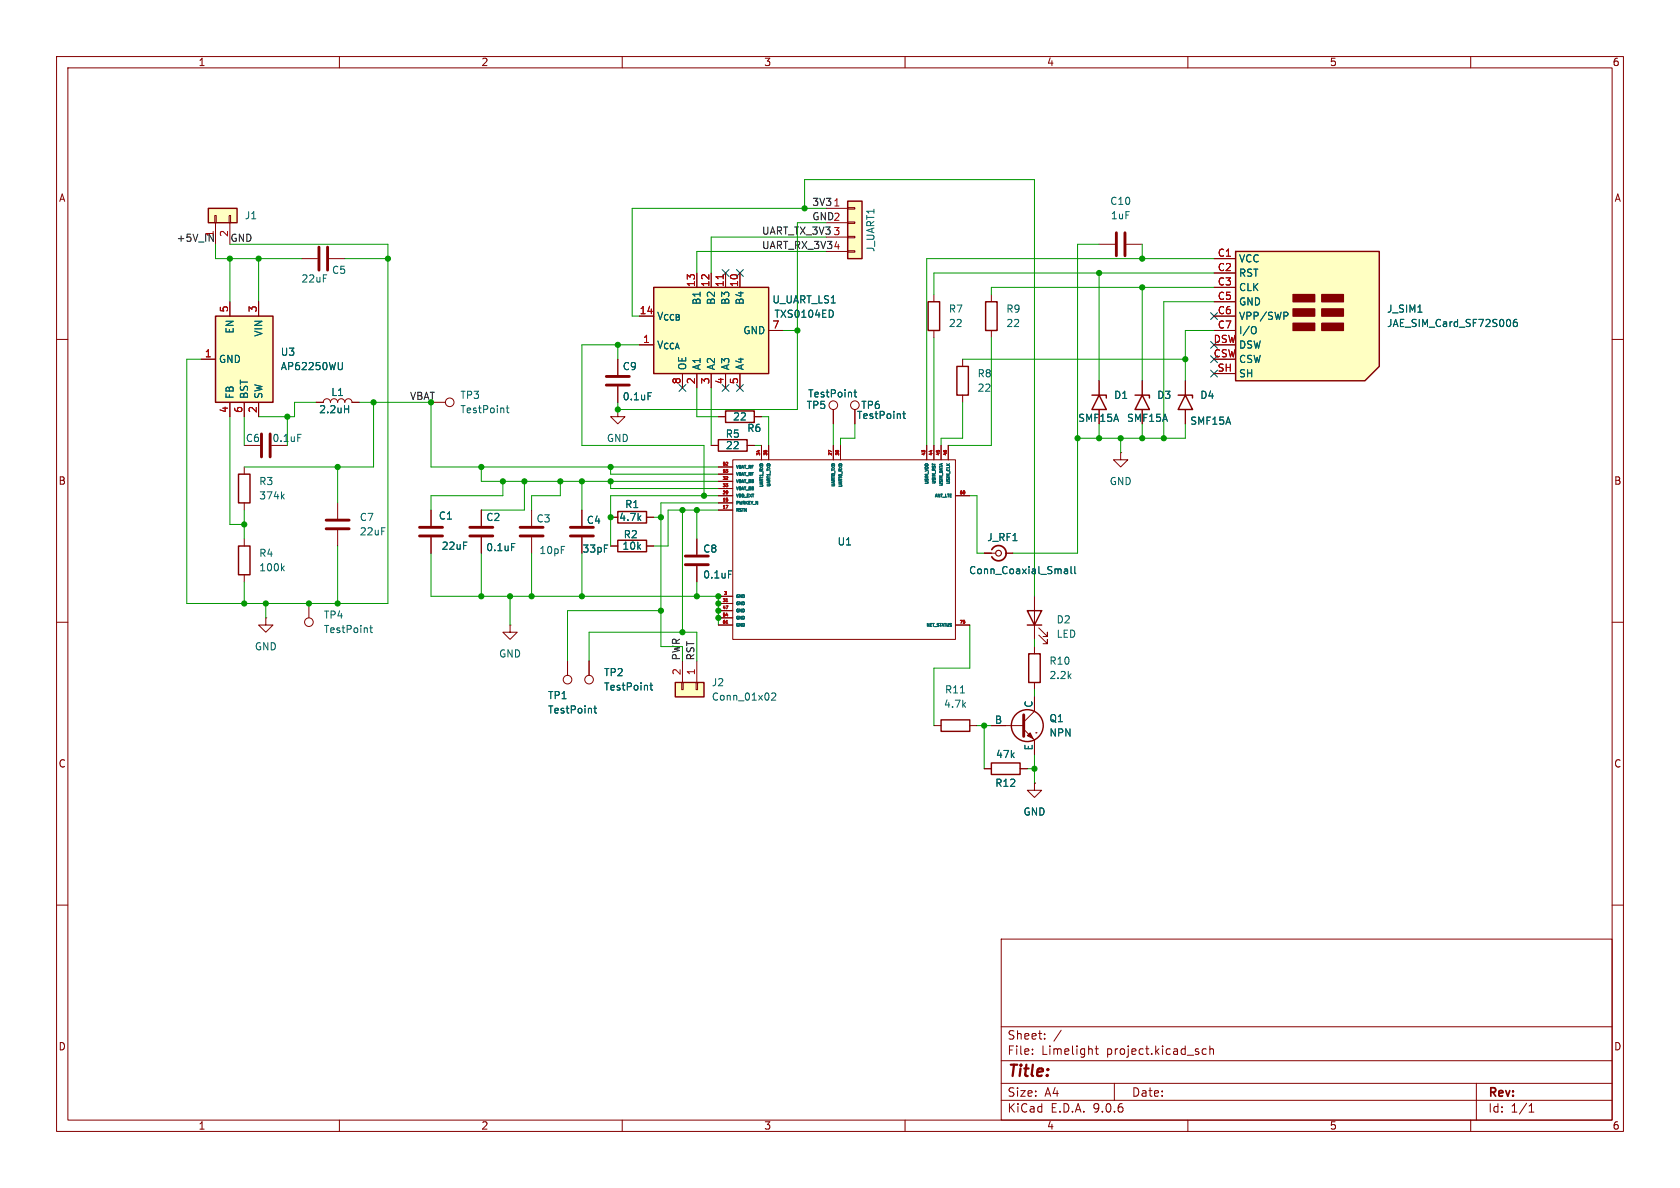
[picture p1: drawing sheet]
<svg xmlns="http://www.w3.org/2000/svg" width="297mm" height="210mm" viewBox="0 0 297 210" stroke-linecap="round" stroke-linejoin="round" font-family="sans-serif">
<g fill="none" stroke="#840000" stroke-width=".18">
<path d="M10 10h277v190h-277zM12 12h273v186h-273zM60 10v2M110 10v2M160 10v2M210 10v2M260 10v2M165.1 52.1v1.2M165.1 58.4v1.3M10 60h2M76.2 71.1h2.5M109.2 72.4v1.3h1.3l-1.3 1.2-1.3-1.2h1.3"/>
<path d="M109.2 72.4h.1M151.1 72.4v2.5M285 60h2M43.2 82.6v1.2M43.2 88.9v1.3M59.7 88.9v2.8M59.7 93.7v2.8M76.2 90.2v2.8M76.2 95v2.8M85.1 90.2v2.8M85.1 95v2.8M107.9 91.4h1.3"/>
<path d="M107.9 96.5h1.3M114.3 91.4h1.3M114.3 96.5h1.3M123.2 95.3v2.7M198.1 80v1.3h1.3l-1.3 1.3-1.3-1.3h1.3M198.1 80h.1M10 110h2M54.6 106.7v2.5M90.2 110.5v1.3h1.2l-1.2 1.2-1.3-1.2h1.3M90.2 110.5h.1M100.3 116.8v2.6M123.2 100.1v2.8"/>
<path d="M285 110h2M10 160h2M177 166h108v32h-108zM285 160h2M60 198v2M110 198v2M160 198v2M177 194.5h108M177 191.5h108M177 187.5h108M177 181.5h108M182.5 186.3v.1"/>
<path d="M182.5 185.5v.1M184.7 183.6v.1M184.7 182.8v.1M187.6 182.1l-1.3 2M193.6 185.4h.6M193.8 184.9v1.3l.4 .2M197 191.5v3M210 198v2M213.2 185.5l-.4-.1-.3 .3v.4l.2 .2h.5M213.9 185.5l.2-.1 .4 .1v.9M213.9 184.9v1.5M260 198v2"/>
<path d="M261 191.5v6.5M270.3 196.6h.9M270.3 195.5l.4-.4v1.5"/>
<circle cx="79.5" cy="71.1" r=".76"/>
<circle cx="151.1" cy="71.6" r=".76"/>
<circle cx="54.6" cy="110" r=".76"/>
<circle cx="100.3" cy="120.1" r=".76"/>
</g>
<path d="M57.7 91.9h4M57.7 93.5h4M74.2 93.2h4M74.2 94.7h4M83.1 93.2h4M83.1 94.7h4M121.2 98.3h4M121.2 99.8h4" fill="none" stroke="#840000" stroke-width=".51"/>
<path d="M89.5 72.1h.5M89.7 71.7v1.1l.3 .2M159.6 73.1h.5M159.8 72.7v1.1l.3 .2M49.9 87.7l.3 .5M50.2 87.4l-.4 .4M90.4 96.1h.6M65.4 111h.4M65.5 110.6v1l.3 .2M128.8 100.9h.6M105 125.2h.5M105.2 124.8v1.1l.3 .2" fill="none" stroke="#006464" stroke-width=".18"/>
<path d="M164.1 53.3h2v5.1h-2zM42.2 83.8h2v5.1h-2zM109.2 90.4h5.1v2.1h-5.1zM109.2 95.5h5.1v2h-5.1z" fill="none" stroke="#840000" stroke-width=".25"/>
<path d="M115.6 50.8h20.3v15.2h-20.3z" fill="#ffffc2"/>
<path d="M115.6 50.8h20.3v15.2h-20.3zM169.2 64.8h2v5.1h-2z" fill="none" stroke="#840000" stroke-width=".25"/>
<g fill="none" stroke="#840000" stroke-width=".18">
<path d="M113 55.9h2.6M123.2 48.3v2.5M125.7 48.3v2.5M128.3 48.3v2.5M130.8 48.3v2.5M135.9 58.4h2.5M113 61h2.6M120.6 66v2.6M123.2 66v2.6M125.7 66v2.6M128.3 66v2.6M130.8 66v2.6"/>
<path d="M170.2 63.5v1.3M170.2 69.9v1.2M174 97.8h2M177.8 97.8h1.3M104.1 116.8v2.6"/>
<circle cx="104.1" cy="120.1" r=".76"/>
</g>
<path d="M127.9 48.6v.7" fill="none" stroke="#a90000" stroke-width=".18"/>
<path d="M147.1 54.9l.2 .5-.2 .6M188.2 100.6h.5v.8M188.2 101.4h.5M188.7 100.9l-.5 .1M189.3 100.1v1.1l.2 .2M190 100.1v1.1l.2 .2M114.9 121.1h.5M115.1 120.7v1.1l.3 .2" fill="none" stroke="#006464" stroke-width=".18"/>
<circle cx="176.5" cy="97.8" r=".51" fill="none" stroke="#840000" stroke-width=".2"/>
<path d="M175.3 97.2a1.35 1.35 0 0 1 2.1-.5 1.35 1.35 0 0 1 0 2.1 1.35 1.35 0 0 1-2.1-.4" fill="none" stroke="#840000" stroke-width=".3"/>
<path d="M119.4 120.7h5.1v2.5h-5.1z" fill="#ffffc2"/>
<path d="M174.2 53.3h2.1v5.1h-2.1zM127 77.7h5.1v2.1h-5.1zM128.3 72.6h5v2.1h-5zM42.2 96.5h2v5.1h-2zM119.4 120.7h5.1v2.5h-5.1z" fill="none" stroke="#840000" stroke-width=".25"/>
<g fill="none" stroke="#840000" stroke-width=".18">
<path d="M53.3 45.7h2.8M58.2 45.7h2.8M175.3 52.1v1.2M175.3 58.4v1.3M109.2 63.5v2.8M109.2 68.3v2.8M125.7 78.7h1.3M127 73.7h1.3M132.1 78.7h1.2M133.3 73.7h1.3M43.2 95.3v1.2M94 90.2v2.8"/>
<path d="M94 95v2.8M102.9 90.2v2.8M102.9 95v2.8M43.2 101.6v1.3M47 109.2v1.3h1.3l-1.3 1.3-1.3-1.3h1.3M47 109.2h.1M120.6 116.8v3.9M123.2 116.8v3.9M120.5 120.7h.3v1.2h-.3zM123.1 120.7h.2v1.2h-.2z"/>
</g>
<path d="M114.6 69.4h.6M49.9 100.4l.3 .5M50.2 100.1l-.4 .4M136.4 122.6l.5-.1 .2 .4-.7 .9h.7" fill="none" stroke="#006464" stroke-width=".18"/>
<path d="M56.4 43.7v4.1M57.9 43.7v4.1M107.2 66.5h4.1M107.2 68.1h4.1M91.9 93.2h4.1M91.9 94.7h4.1M100.8 93.2h4.1M100.8 94.7h4.1" fill="none" stroke="#840000" stroke-width=".51"/>
<path d="M38.1 55.9h10.2v15.2h-10.2z" fill="#ffffc2"/>
<path d="M38.1 55.9h10.2v15.2h-10.2z" fill="none" stroke="#840000" stroke-width=".25"/>
<path d="M40.6 53.3v2.6M45.7 53.3v2.6M35.6 63.5h2.5M40.6 71.1v2.6M43.2 71.1v2.6M45.7 71.1v2.6" fill="none" stroke="#840000" stroke-width=".18"/>
<path d="M60.5 64.1v1l-.1 .2h-.4" fill="none" stroke="#006464" stroke-width=".18"/>
<path d="M36.8 36.8h5.1v2.6h-5.1z" fill="#ffffc2"/>
<g fill="none" stroke="#840000" stroke-width=".25">
<path d="M36.8 36.8h5.1v2.6h-5.1zM193 69.9h2.6v.5M194.3 69.9l1.3 2.5h-2.6zM181.6 108h2.5l-1.2 2.5zM181.6 110.5h2.5M181.9 115.6h2v5.1h-2zM166.4 127.3h5v2h-5zM175.3 134.9h5v2h-5z"/>
<circle cx="181.6" cy="128.3" r="2.82"/>
</g>
<g fill="none" stroke="#840000" stroke-width=".18">
<path d="M38 38.1h.2v1.3h-.2zM38.1 39.4v3.8M40.5 38.1h.3v1.3h-.3zM40.6 39.4v3.8M55.9 71.1h1.2a.64 .64 0 0 1 .7-.6 .64 .64 0 0 1 .6 .6 .64 .64 0 0 1 .7-.6 .64 .64 0 0 1 .6 .6 .64 .64 0 0 1 .6-.6 .64 .64 0 0 1 .7 .6 .64 .64 0 0 1 .6-.6 .64 .64 0 0 1 .6 .6h1.3M134.6 78.7v2.6M135.9 78.7v2.6M147.3 78.7v2.6M148.6 78.7v2.6M163.8 78.7v2.6M165.1 78.7v2.6M166.4 78.7v2.6"/>
<path d="M167.6 78.7v2.6M194.3 67.3v2.6M194.3 72.4v2.5M127 82.6h2.5M127 83.8h2.5M127 85.1h2.5M127 86.4h2.5M127 87.6h2.5M127 88.9h2.5M127 90.2h2.5M129.5 81.3h39.4v31.7h-39.4zM168.9 87.6h2.5"/>
<path d="M127 105.4h2.5M127 106.7h2.5M127 108h2.5M127 109.2h2.5M127 110.5h2.5M168.9 110.5h2.5M182.9 105.4v7.6M182.9 114.3v1.3M183.6 112.3l1.6 1.5v-.8v.8h-.8M183.6 111l1.6 1.5v-.7v.7h-.8M165.1 128.3h1.3M171.4 128.3h1.3"/>
<path d="M174 135.9h1.3M175.3 128.3h5.7M180.3 135.9h1.3M181 128.9l1.9 1.9v2.6M182.9 138.4v1.3h1.2l-1.2 1.3-1.3-1.3h1.3M182.9 138.4h.1M182.9 120.7v1.2M182.9 123.2v2.5l-1.9 1.9M183.1 129.5h.1"/>
</g>
<path d="M46.2 76.7v4.1M47.8 76.7v4.1M181 126.4v3.8" fill="none" stroke="#840000" stroke-width=".51"/>
<g fill="none" stroke="#006464" stroke-width=".18">
<path d="M52.6 76.8h.6M60.9 72.3h.7M61.6 71.7v1.3M130.2 82.3l.2 .5 .1-.5M130.2 83.5l.2 .5 .1-.5M130.2 84.8l.2 .5 .1-.5M130.2 86.1l.2 .5 .1-.5M130.2 87.3l.2 .6 .1-.6M130.5 88.6h-.2v.5M130.7 88.6l.1 .5M130.9 87.4l-.2-.1v.6M130.9 82.3h-.2v.5"/>
<path d="M130.9 83.6l-.2-.1v.5M130.9 84.8h-.2v.5M130.9 86.1h-.2v.5M131.1 82.8l.2-.5 .2 .5M131.1 84l.2-.5 .2 .5M131.1 85.3l.2-.5 .2 .5M131.1 86.6l.2-.5 .2 .5M131.2 88.6l-.2 .5M131.4 87.4l-.2-.1v.6M131.6 82.3h.3M131.6 83.5h.3M131.6 84.8h.3"/>
<path d="M131.6 86.1h.3M131.6 88.6h-.2v.5M131.7 82.3v.5M131.7 83.5v.5M131.7 84.8v.5M131.7 86.1v.5M131.9 88.6v.5M132.2 88.6l-.3 .3M132.3 87.3h-.2v.6M132.5 87.3l.4 .6M132.6 88.6h-.2v.5M132.6 84.8h-.2v.5"/>
<path d="M132.6 86.1h-.2v.5M132.7 82.3h-.3v.5M132.7 83.6l-.3-.1v.5M132.8 88.6l.1 .3 .2-.3M132.9 87.3l-.4 .6M133 87.3h.3M133.1 87.3v.6M133.1 84.8h-.2v.5M133.1 86.1h-.2v.5M133.2 82.3h-.3v.5M133.2 83.5h-.3v.5M133.9 88.6v.5l-.2-.5v.5"/>
<path d="M134.3 86h.5M134.3 85.7h.5M134.3 84.3v.3M134.3 84.5h.5M134.3 82.5l.5 .3M134.4 84.8l-.1 .2h.5M134.4 82.1l-.1 .2h.5M134.4 83l-.1 .3h.5M134.8 85.2l-.5 .2 .5 .1M134.8 84l-.4 .1M134.8 82.5l-.5 .3M135.6 85.9h.4"/>
<path d="M135.6 85.6h.4M135.6 82.9v.3M135.6 84.2v.3M135.6 84.3h.5M135.6 83.1h.5M135.6 82.5l.5 .3M135.6 82.1v.2h.5M135.6 84.7v.2h.5M136.1 85.1l-.5 .2 .5 .1M136.1 83.9h-.4M136.1 82.5l-.5 .3M147 85.9h.5"/>
<path d="M147 85.6h.5M147 84.3h.5M147 83.1h.5M147 82.9v.3M147 84.2v.3M147 82.5l.5 .3M147.1 82.1l-.1 .2h.5M147.1 84.7l-.1 .2h.5M147.1 83.8v.2M147.5 85.1l-.5 .2 .5 .1M147.5 82.5l-.5 .3M148.3 86h.4"/>
<path d="M148.3 85.7h.4M148.3 84.5h.5M148.3 84.3v.3M148.3 82.5l.5 .3M148.3 84.8v.2h.5M148.3 83v.3h.5M148.3 82.1v.2h.5M148.3 83.9v.2M148.8 85.2l-.5 .2 .5 .1M148.8 82.5l-.5 .3M165.4 87.9l.1-.6 .2 .6M166.1 87.3v.6l-.2-.6v.6"/>
<path d="M166.3 87.3h.3M166.5 87.3v.6M167.2 87.3v.6M167.4 82l.2 .3M167.5 87.3h.3M167.6 87.3v.6M167.9 82l-.3 .2M168.2 87.3h-.2v.6M169.8 122.5h.7"/>
</g>
<path d="M182.1 129.5l.5 1.1-1-.6z" fill="#840000" stroke="#840000" stroke-width=".18"/>
<g fill="none" stroke="#a90000" stroke-width=".18">
<path d="M134.1 79.6v.3M135.1 79.6v.3M135.3 79.7h.2M147 79.8l-.5-.2v.3M147.8 79.7h.2M148 79.7h.2M163.2 79.8l-.2-.2v.3M163.2 79.7h.3M164.6 79.6v.3M165.5 79.6v.3M165.8 79.7h.2M167 79.7h.3"/>
<path d="M128.3 83h.4l-.2 .2M128.3 85.5h.4l-.2 .2M128.3 89.3h.4l-.2 .5M128.4 88.1h.2M128.6 81.7h.1M128.6 84.3v.2l-.3 .3h.4M128.6 81.7v.1M128.6 85.7v.3M128.6 86.8v.5M128.6 83.2h.1M128.6 88.3h.1M128.6 81.8v.1l-.3 .3h.4"/>
<path d="M128.6 83.2v.3M128.6 88.3v.3M128.6 86h.1M128.6 87.1h.1M128.7 87l-.1 .1M170.5 86.8v.5M128.3 107.1h.4l-.2 .5M128.4 106.4h.3M128.4 108.7h.3M128.4 110.2h.3M128.5 105.9v.5M128.5 109.7v.5"/>
<path d="M170.3 109.7h.2M170.5 109.9v.2"/>
</g>
<path d="M149.9 35.6h2.5v10.1h-2.5z" fill="#ffffc2"/>
<path d="M149.9 35.6h2.5v10.1h-2.5z" fill="none" stroke="#840000" stroke-width=".25"/>
<path d="M146 36.8h3.9M146 39.4h3.9M149.9 36.7h1.2v.3h-1.2zM149.9 39.2h1.2v.3h-1.2zM146 41.9h3.9M146 44.5h3.9M149.9 41.8h1.2v.2h-1.2zM149.9 44.3h1.2v.3h-1.2z" fill="none" stroke="#840000" stroke-width=".18"/>
<path d="M218.4 44.5h25.4v20.3l-2.5 2.5h-22.9z" fill="#ffffc2"/>
<path d="M218.4 44.5h25.4v20.3l-2.5 2.5h-22.9zM200.7 69.9h2.5v.5M201.9 69.9l1.3 2.5h-2.5zM208.3 69.9h2.5v.5M209.5 69.9l1.3 2.5h-2.5z" fill="none" stroke="#840000" stroke-width=".25"/>
<g fill="#840000" stroke="#840000" stroke-width=".25">
<path d="M228.6 52.1h3.8v1.2h-3.8z"/>
<path d="M228.6 54.6h3.8v1.3h-3.8z"/>
<path d="M228.6 57.2h3.8v1.2h-3.8z"/>
<path d="M233.7 52.1h3.8v1.2h-3.8z"/>
<path d="M233.7 54.6h3.8v1.3h-3.8z"/>
<path d="M233.7 57.2h3.8v1.2h-3.8z"/>
</g>
<g fill="none" stroke="#840000" stroke-width=".18">
<path d="M40.6 53.3v2.6M45.7 53.3v2.6M113 55.9h2.6M123.2 48.3v2.5M125.7 48.3v2.5M128.3 48.3v2.5M130.8 48.3v2.5M135.9 58.4h2.5M194.3 43.2h2.8M199.1 43.2h2.8M214.6 45.7h3.8M214.6 48.3h3.8"/>
<path d="M214.6 50.8h3.8M214.6 53.3h3.8M214.6 55.9h3.8M214.6 58.4h3.8M35.6 63.5h2.5M40.6 71.1v2.6M43.2 71.1v2.6M45.7 71.1v2.6M55.9 71.1h1.2M62.2 71.1h1.3M109.2 63.5v2.8M109.2 68.3v2.8"/>
<path d="M113 61h2.6M120.6 66v2.6M123.2 66v2.6M125.7 66v2.6M125.7 78.7h1.3M127 73.7h1.3M128.3 66v2.6M130.8 66v2.6M132.1 78.7h1.2M133.3 73.7h1.3M134.6 78.7v2.6M135.9 78.7v2.6"/>
<path d="M147.3 72.4v2.5M147.3 78.7v2.6M148.6 78.7v2.6M151.1 72.4v2.5M163.8 78.7v2.6M165.1 78.7v2.6M166.4 78.7v2.6M167.6 78.7v2.6M194.3 67.3v2.6M194.3 72.4v2.5M201.9 67.3v2.6M201.9 72.4v2.5"/>
<path d="M209.5 67.3v2.6M209.5 72.4v2.5M214.6 61h3.8M214.6 63.5h3.8M214.6 66h3.8M76.2 90.2v2.8M76.2 95v2.8M85.1 90.2v2.8M85.1 95v2.8M102.9 90.2v2.8M102.9 95v2.8M107.9 91.4h1.3"/>
<path d="M107.9 96.5h1.3M114.3 91.4h1.3M114.3 96.5h1.3M123.2 95.3v2.7M127 82.6h2.5M127 83.8h2.5M127 85.1h2.5M127 86.4h2.5M127 87.6h2.5M127 88.9h2.5M127 90.2h2.5M168.9 87.6h2.5"/>
<path d="M174 97.8h1.3M177.8 97.8h1.3M100.3 116.8v2.6M104.1 116.8v2.6M123.2 100.1v2.8M127 105.4h2.5M127 106.7h2.5M127 108h2.5M127 109.2h2.5M127 110.5h2.5M168.9 110.5h2.5M174 135.9h1.3"/>
<path d="M175.3 128.3h2.5M180.3 135.9h1.3M182.9 138.4h.1M182.9 123.2v2.5M182.9 130.8v2.6"/>
<circle cx="147.3" cy="71.6" r=".76"/>
</g>
<g fill="none" stroke="#006464" stroke-width=".18">
<path d="M147.1 54.9l.2 .5-.2 .6M221.8 57.7l.1 .1a.81 .81 0 0 1-.1 1.2M227.5 55.2l.2 .2-.1 .3-.1 .2M250.7 55.2h.7M268.1 56.5h-.3a.86 .86 0 0 0 0 1.2l.4-.1 .1-.4-.3-.3h-.2l-.3 .3M60.5 64.1v1l-.1 .2h-.4M60.9 72.3h.7M61.6 71.7v1.3M114.6 69.4h.6M151 69.3h.4M151.1 68.9v1.1l.3 .2M159.6 73.1h.5"/>
<path d="M159.8 72.7v1.1l.3 .2M90.4 96.1h.6M130.2 82.3l.2 .5 .1-.5M130.2 83.5l.2 .5 .1-.5M130.2 84.8l.2 .5 .1-.5M130.2 86.1l.2 .5 .1-.5M130.2 87.3l.2 .6 .1-.6M130.5 88.6h-.2v.5M130.7 88.6l.1 .5M130.9 87.4l-.2-.1v.6M130.9 82.3h-.2v.5M130.9 83.6l-.2-.1v.5"/>
<path d="M130.9 84.8h-.2v.5M130.9 86.1h-.2v.5M131.1 82.8l.2-.5 .2 .5M131.1 84l.2-.5 .2 .5M131.1 85.3l.2-.5 .2 .5M131.1 86.6l.2-.5 .2 .5M131.2 88.6l-.2 .5M131.4 87.4l-.2-.1v.6M131.6 82.3h.3M131.6 83.5h.3M131.6 84.8h.3M131.6 86.1h.3"/>
<path d="M131.6 88.6h-.2v.5M131.7 82.3v.5M131.7 83.5v.5M131.7 84.8v.5M131.7 86.1v.5M131.9 88.6v.5M132.2 88.6l-.3 .3M132.3 87.3h-.2v.6M132.5 87.3l.4 .6M132.6 88.6h-.2v.5M132.6 84.8h-.2v.5M132.6 86.1h-.2v.5"/>
<path d="M132.7 82.3h-.3v.5M132.7 83.6l-.3-.1v.5M132.8 88.6l.1 .3 .2-.3M132.9 87.3l-.4 .6M133 87.3h.3M133.1 87.3v.6M133.1 84.8h-.2v.5M133.1 86.1h-.2v.5M133.2 82.3h-.3v.5M133.2 83.5h-.3v.5M133.9 88.6v.5l-.2-.5v.5M134.3 86h.5"/>
<path d="M134.3 85.7h.5M134.3 84.3v.3M134.3 84.5h.5M134.3 82.5l.5 .3M134.4 84.8l-.1 .2h.5M134.4 82.1l-.1 .2h.5M134.4 83l-.1 .3h.5M134.8 85.2l-.5 .2 .5 .1M134.8 84l-.4 .1M134.8 82.5l-.5 .3M135.6 85.9h.4M135.6 85.6h.4"/>
<path d="M135.6 82.9v.3M135.6 84.2v.3M135.6 84.3h.5M135.6 83.1h.5M135.6 82.5l.5 .3M135.6 82.1v.2h.5M135.6 84.7v.2h.5M136.1 85.1l-.5 .2 .5 .1M136.1 83.9h-.4M136.1 82.5l-.5 .3M147 85.9h.5M147 85.6h.5"/>
<path d="M147 84.3h.5M147 83.1h.5M147 82.9v.3M147 84.2v.3M147 82.5l.5 .3M147.1 82.1l-.1 .2h.5M147.1 84.7l-.1 .2h.5M147.1 83.8v.2M147.5 85.1l-.5 .2 .5 .1M147.5 82.5l-.5 .3M148.3 86h.4M148.3 85.7h.4"/>
<path d="M148.3 84.5h.5M148.3 84.3v.3M148.3 82.5l.5 .3M148.3 84.8v.2h.5M148.3 83v.3h.5M148.3 82.1v.2h.5M148.3 83.9v.2M148.8 85.2l-.5 .2 .5 .1M148.8 82.5l-.5 .3M165.4 87.9l.1-.6 .2 .6M166.1 87.3v.6l-.2-.6v.6M166.3 87.3h.3"/>
<path d="M166.5 87.3v.6M167.2 87.3v.6M167.4 82l.2 .3M167.5 87.3h.3M167.6 87.3v.6M167.9 82l-.3 .2M168.2 87.3h-.2v.6M128.8 100.9h.6M188.2 100.6h.5v.8M188.2 101.4h.5M188.7 100.9l-.5 .1M189.3 100.1v1.1l.2 .2"/>
<path d="M190 100.1v1.1l.2 .2M105 125.2h.5M105.2 124.8v1.1l.3 .2M114.9 121.1h.5M115.1 120.7v1.1l.3 .2"/>
</g>
<path d="M197.4 41.1v4.1M198.9 41.1v4.1" fill="none" stroke="#840000" stroke-width=".51"/>
<path d="M37 41.4l.7 1.3v-1.3" fill="none" stroke="#0f0f0f" stroke-width=".18"/>
<g fill="none" stroke="#009600" stroke-width=".18">
<path d="M142.2 36.8v-5h40.7v73.6M146 39.4h-5v33h-31.8v-1.3M146 36.8h-34.2v19.1h1.2M38.1 43.2v2.5h15.2M40.6 43.2h28v63.5h-35.6v-43.2h2.6M40.6 45.7v7.6M45.7 45.7v7.6M61 45.7h7.6M138.4 58.4h2.6M146 44.5h-22.8v3.8M146 41.9h-20.3v6.4M165.1 59.7v19"/>
<path d="M175.3 59.7v19h-7.7M194.3 43.2h-3.8v54.6h-11.4M194.3 48.3v19M201.9 43.2v2.5M201.9 50.8v16.5M214.6 45.7h-50.8v33M214.6 48.3h-49.5v3.8M214.6 58.4h-5.1v8.9M214.6 53.3h-8.9v24.2M214.6 50.8h-39.3v1.3M40.6 73.7v19h2.6M43.2 73.7v5"/>
<path d="M50.8 73.7v5M55.9 71.1h-3.8v2.6h-6.4M63.5 71.1h12.7v11.5h50.8M66 71.1v11.5h-22.8M109.2 61v2.5M113 61h-10.1v17.7h21.6v8.9M123.2 68.6v5.1h3.8M125.7 68.6v10.1M133.3 78.7h1.3M134.6 73.7h1.3v5M147.3 74.9v3.8M151.1 74.9v2.6h-2.5v1.2"/>
<path d="M170.2 63.5h39.3M170.2 71.1v6.4h-3.8v1.2M194.3 74.9v2.6M198.1 77.5v2.5M201.9 74.9v2.6M209.5 74.9v2.6h-19M43.2 90.2v5.1M59.7 82.6v6.3M59.7 96.5v10.2M76.2 97.8v7.6h50.8v5.1M85.1 82.6v2.5h41.9M85.1 97.8v7.6"/>
<path d="M88.9 85.1v2.5h-12.7v2.6M92.7 85.1v5.1h-7.6M94 97.8v7.6M99.1 85.1v2.5h-5.1v2.6M102.9 85.1v5.1M102.9 97.8v7.6M107.9 85.1v1.3h19.1M107.9 82.6v1.2h19.1M115.6 91.4h1.2M120.6 90.2v21.6M123.2 90.2v5.1M127 90.2h-8.9v6.3h-2.5"/>
<path d="M127 88.9h-10.2v25.4h3.8M127 87.6h-19.1v8.9M171.4 87.6h1.3v10.2h1.3M43.2 102.9v3.8M47 106.7v2.5M90.2 105.4v5.1M104.1 116.8v-5h19.1v5M116.8 108h-16.5v8.8M123.2 102.9v2.5M171.4 110.5v7.6h-6.3v10.2M182.9 113v1.3M172.7 128.3h2.6"/>
<path d="M174 128.3v7.6M181.6 135.9h1.3M182.9 121.9v1.3M182.9 133.4v5"/>
</g>
<g fill="none" stroke="#000084" stroke-width=".18">
<path d="M127.7 47.7l1.2 1.2M128.9 47.7l-1.2 1.2M130.2 47.7l1.2 1.2M131.4 47.7l-1.2 1.2M214 55.3l1.2 1.2M215.2 55.3l-1.2 1.2M120 68l1.3 1.2M121.3 68l-1.3 1.2M127.7 68l1.2 1.2M128.9 68l-1.2 1.2M130.2 68l1.2 1.2M131.4 68l-1.2 1.2"/>
<path d="M214 65.4l1.2 1.2M214 62.9l1.2 1.2M214 60.4l1.2 1.2M215.2 65.4l-1.2 1.2M215.2 62.9l-1.2 1.2M215.2 60.4l-1.2 1.2"/>
</g>
<g fill="none" stroke="#a90000" stroke-width=".18">
<path d="M127.9 48.6v.7M134.1 79.6v.3M135.1 79.6v.3M135.3 79.7h.2M147 79.8l-.5-.2v.3M147.8 79.7h.2M148 79.7h.2M163.2 79.8l-.2-.2v.3M163.2 79.7h.3M164.6 79.6v.3M165.5 79.6v.3M165.8 79.7h.2"/>
<path d="M167 79.7h.3M128.3 83h.4l-.2 .2M128.3 85.5h.4l-.2 .2M128.3 89.3h.4l-.2 .5M128.4 88.1h.2M128.6 81.7h.1M128.6 84.3v.2l-.3 .3h.4M128.6 81.7v.1M128.6 85.7v.3M128.6 86.8v.5M128.6 83.2h.1M128.6 88.3h.1"/>
<path d="M128.6 81.8v.1l-.3 .3h.4M128.6 83.2v.3M128.6 88.3v.3M128.6 86h.1M128.6 87.1h.1M128.7 87l-.1 .1M170.5 86.8v.5M128.3 107.1h.4l-.2 .5M128.4 106.4h.3M128.4 108.7h.3M128.4 110.2h.3M128.5 105.9v.5"/>
<path d="M128.5 109.7v.5M170.3 109.7h.2M170.5 109.9v.2"/>
</g>
<g fill="#009600" stroke="#009600" stroke-width=".18">
<circle cx="85.1" cy="82.6" r=".46"/>
<circle cx="88.9" cy="85.1" r=".46"/>
<circle cx="94" cy="105.4" r=".46"/>
<circle cx="90.2" cy="105.4" r=".46"/>
<circle cx="92.7" cy="85.1" r=".46"/>
<circle cx="85.1" cy="105.4" r=".46"/>
<circle cx="54.6" cy="106.7" r=".46"/>
<circle cx="59.7" cy="106.7" r=".46"/>
<circle cx="50.8" cy="73.7" r=".46"/>
<circle cx="59.7" cy="82.6" r=".46"/>
<circle cx="43.2" cy="92.7" r=".46"/>
<circle cx="43.2" cy="106.7" r=".46"/>
<circle cx="47" cy="106.7" r=".46"/>
<circle cx="127" cy="106.7" r=".46"/>
<circle cx="127" cy="108" r=".46"/>
<circle cx="127" cy="105.4" r=".46"/>
<circle cx="116.8" cy="91.4" r=".46"/>
<circle cx="124.5" cy="87.6" r=".46"/>
<circle cx="123.2" cy="105.4" r=".46"/>
<circle cx="127" cy="109.2" r=".46"/>
<circle cx="107.9" cy="82.6" r=".46"/>
<circle cx="107.9" cy="91.4" r=".46"/>
<circle cx="99.1" cy="85.1" r=".46"/>
<circle cx="120.6" cy="90.2" r=".46"/>
<circle cx="123.2" cy="90.2" r=".46"/>
<circle cx="107.9" cy="85.1" r=".46"/>
<circle cx="116.8" cy="108" r=".46"/>
<circle cx="102.9" cy="105.4" r=".46"/>
<circle cx="120.6" cy="111.8" r=".46"/>
<circle cx="76.2" cy="71.1" r=".46"/>
<circle cx="68.6" cy="45.7" r=".46"/>
<circle cx="45.7" cy="45.7" r=".46"/>
<circle cx="40.6" cy="45.7" r=".46"/>
<circle cx="66" cy="71.1" r=".46"/>
<circle cx="174" cy="128.3" r=".46"/>
<circle cx="182.9" cy="135.9" r=".46"/>
<circle cx="102.9" cy="85.1" r=".46"/>
<circle cx="109.2" cy="72.4" r=".46"/>
<circle cx="141" cy="58.4" r=".46"/>
<circle cx="142.2" cy="36.8" r=".46"/>
<circle cx="109.2" cy="61" r=".46"/>
<circle cx="205.7" cy="77.5" r=".46"/>
<circle cx="194.3" cy="77.5" r=".46"/>
<circle cx="209.5" cy="63.5" r=".46"/>
<circle cx="198.1" cy="77.5" r=".46"/>
<circle cx="190.5" cy="77.5" r=".46"/>
<circle cx="201.9" cy="77.5" r=".46"/>
<circle cx="201.9" cy="50.8" r=".46"/>
<circle cx="201.9" cy="45.7" r=".46"/>
<circle cx="194.3" cy="48.3" r=".46"/>
</g>
<text font-size="2.8" fill="#840000" x="178" y="190.9">Title:</text>
<g font-size="2.1" fill="#840000">
<text x="178" y="184">Sheet:</text>
<text x="178" y="186.7">File:</text>
<text x="184.1" y="186.7">Limelight</text>
<text x="195.7" y="186.7">project.kicad_sch</text>
<text x="178" y="196.9">KiCad</text>
<text x="178" y="194.1">Size:</text>
<text x="184.7" y="194.1">A4</text>
<text x="185.7" y="196.9">E.D.A.</text>
<text x="193.3" y="196.9">9.0.6</text>
<text x="200" y="194.1">Date:</text>
<text x="263" y="194.3">Rev:</text>
<text x="263" y="196.9">Id:</text>
<text x="267.1" y="196.9">1/1</text>
</g>
<g font-size="1.8" fill="#840000">
<text x="35" y="11.9">1</text>
<text x="85" y="11.9">2</text>
<text x="135" y="11.9">3</text>
<text x="185" y="11.9">4</text>
<text x="235" y="11.9">5</text>
<text x="285" y="11.9">6</text>
<text x="10.3" y="35.9">A</text>
<text x="285.3" y="35.9">A</text>
<text x="10.3" y="85.9">B</text>
<text x="285.3" y="85.9">B</text>
<text x="10.3" y="135.9">C</text>
<text x="285.3" y="135.9">C</text>
<text x="10.3" y="185.9">D</text>
<text x="285.3" y="185.9">D</text>
<text x="35" y="199.9">1</text>
<text x="85" y="199.9">2</text>
<text x="135" y="199.9">3</text>
<text x="185" y="199.9">4</text>
<text x="235" y="199.9">5</text>
<text x="285" y="199.9">6</text>
</g>
<g font-size="1.8" fill="#a90000">
<text x="37.8" y="42" transform="rotate(-90 37.8 42)">1</text>
<text x="215.2" y="45.5">C1</text>
<text x="122.9" y="50.8" transform="rotate(-90 122.9 50.8)">13</text>
<text x="125.5" y="50.8" transform="rotate(-90 125.5 50.8)">12</text>
<text x="128" y="50.8" transform="rotate(-90 128 50.8)">11</text>
<text x="130.6" y="50.8" transform="rotate(-90 130.6 50.8)">10</text>
<text x="215.2" y="48">C2</text>
<text x="215.2" y="50.5">C3</text>
<text x="215.2" y="53.1">C5</text>
<text x="40.4" y="55.3" transform="rotate(-90 40.4 55.3)">5</text>
<text x="45.5" y="55.3" transform="rotate(-90 45.5 55.3)">3</text>
<text x="113" y="55.6">14</text>
<text x="136.5" y="58.2">7</text>
<text x="215.2" y="55.6">C6</text>
<text x="215.2" y="58.2">C7</text>
<text x="36.1" y="63.2">1</text>
<text x="113.6" y="60.7">1</text>
<text x="214.5" y="60.7">DSW</text>
<text x="214.5" y="63.2">CSW</text>
<text x="215.2" y="65.8">SH</text>
<text x="120.4" y="68" transform="rotate(-90 120.4 68)">8</text>
<text x="122.9" y="68" transform="rotate(-90 122.9 68)">2</text>
<text x="125.5" y="68" transform="rotate(-90 125.5 68)">3</text>
<text x="128" y="68" transform="rotate(-90 128 68)">4</text>
<text x="130.6" y="68" transform="rotate(-90 130.6 68)">5</text>
<text x="40.4" y="73.1" transform="rotate(-90 40.4 73.1)">4</text>
<text x="42.9" y="73.1" transform="rotate(-90 42.9 73.1)">6</text>
<text x="45.5" y="73.1" transform="rotate(-90 45.5 73.1)">2</text>
<text x="120.4" y="119.5" transform="rotate(-90 120.4 119.5)">2</text>
<text x="122.9" y="119.5" transform="rotate(-90 122.9 119.5)">1</text>
</g>
<g font-size="1.8" fill="#0f0f0f">
<text x="40.4" y="42" transform="rotate(-90 40.4 42)">2</text>
<text x="134.6" y="41.6">UART_TX_3V3</text>
<text x="143.5" y="39">GND2</text>
<text x="143.5" y="36.5">3V3</text>
<text x="147.2" y="36.6">1</text>
<text x="147.2" y="41.7">3</text>
<text x="31.1" y="42.8">+5V_IN</text>
<text x="40.6" y="42.8">GND</text>
<text x="134.6" y="44.1">UART_RX_3V34</text>
<text x="72.4" y="70.8">VBAT</text>
<text x="122.8" y="116.8" transform="rotate(-90 122.8 116.8)">RST</text>
</g>
<g font-size="1.8" fill="#006464">
<text x="43.2" y="39">J1</text>
<text x="196.2" y="36.4">C10</text>
<text x="196.3" y="39">1uF</text>
<text x="154.8" y="44.6" transform="rotate(-90 154.8 44.6)">J_UART1</text>
<text x="218.9" y="46.6">VCC</text>
<text x="53.2" y="50.1">22uF</text>
<text x="58.6" y="48.6">C5</text>
<text x="124.1" y="54" transform="rotate(-90 124.1 54)">B1</text>
<text x="126.6" y="54" transform="rotate(-90 126.6 54)">B2</text>
<text x="129.1" y="54" transform="rotate(-90 129.1 54)">B3</text>
<text x="131.7" y="54" transform="rotate(-90 131.7 54)">B4</text>
<text x="136.5" y="53.8">U_UART_LS1</text>
<text x="218.9" y="49.1">RST</text>
<text x="218.9" y="51.7">CLK</text>
<text x="41.5" y="59.1" transform="rotate(-90 41.5 59.1)">EN</text>
<text x="46.6" y="59.6" transform="rotate(-90 46.6 59.6)">VIN</text>
<text x="116.1" y="56.7">V_{CCB}</text>
<text x="131.3" y="59.3">GND</text>
<text x="136.8" y="56.4">TXS0104ED</text>
<text x="167.6" y="55.5">R7</text>
<text x="167.6" y="58">22</text>
<text x="177.8" y="55.5">R9</text>
<text x="177.8" y="58">22</text>
<text x="218.9" y="54.2">GND</text>
<text x="218.9" y="56.7">VPP/SWP</text>
<text x="218.9" y="59.3">I/O</text>
<text x="245.1" y="55.5">J_SIM1</text>
<text x="245.1" y="58">JAE_SIM_Card_SF72S006</text>
<text x="38.6" y="64.4">GND</text>
<text x="49.5" y="63.1">U3</text>
<text x="49.5" y="65.6">AP62250WU</text>
<text x="110" y="65.6">C9</text>
<text x="116.1" y="61.8">V_{CCA}</text>
<text x="121.5" y="65.5" transform="rotate(-90 121.5 65.5)">OE</text>
<text x="124.1" y="65.5" transform="rotate(-90 124.1 65.5)">A1</text>
<text x="126.6" y="65.5" transform="rotate(-90 126.6 65.5)">A2</text>
<text x="129.1" y="65.5" transform="rotate(-90 129.1 65.5)">A3</text>
<text x="131.7" y="65.5" transform="rotate(-90 131.7 65.5)">A4</text>
<text x="218.9" y="61.8">DSW</text>
<text x="218.9" y="64.4">CSW</text>
<text x="41.5" y="70.6" transform="rotate(-90 41.5 70.6)">FB</text>
<text x="44" y="70.6" transform="rotate(-90 44 70.6)">BST</text>
<text x="46.6" y="70.6" transform="rotate(-90 46.6 70.6)">SW</text>
<text x="58.5" y="70.2">L1</text>
<text x="81.3" y="70.7">TP3</text>
<text x="110" y="71">0.1uF</text>
<text x="142.8" y="70.5">TestPoint</text>
<text x="172.7" y="66.9">R8</text>
<text x="172.7" y="69.4">22</text>
<text x="196.9" y="70.7">D1</text>
<text x="204.5" y="70.7">D3</text>
<text x="212.1" y="70.7">D4</text>
<text x="218.9" y="66.9">SH</text>
<text x="56.3" y="73.3">2.2uH</text>
<text x="81.3" y="73.3">TestPoint</text>
<text x="128.2" y="77.6">R5</text>
<text x="129.5" y="74.5">22</text>
<text x="132" y="76.6">R6</text>
<text x="142.5" y="72.5">TP5</text>
<text x="151.4" y="74.3">TestPoint</text>
<text x="152.2" y="72.5">TP6</text>
<text x="190.5" y="74.8">SMF15A</text>
<text x="199.1" y="74.8">SMF15A</text>
<text x="210.3" y="75.3">SMF15A</text>
<text x="43.4" y="78.3">C6</text>
<text x="48.1" y="78.3">0.1uF</text>
<text x="107.2" y="78.3">GND</text>
<text x="128.2" y="79.6">22</text>
<text x="45.7" y="86">R3</text>
<text x="45.7" y="88.5">374k</text>
<text x="196.1" y="86">GND</text>
<text x="63.5" y="92.3">C7</text>
<text x="63.5" y="94.8">22uF</text>
<text x="77.5" y="92">C1</text>
<text x="85.9" y="92.3">C2</text>
<text x="94.8" y="92.6">C3</text>
<text x="103.6" y="92.8">C4</text>
<text x="109.4" y="92.3">4.7k</text>
<text x="110.2" y="95.4">R2</text>
<text x="110.4" y="90">R1</text>
<text x="174.4" y="95.9">J_RF1</text>
<text x="45.7" y="98.7">R4</text>
<text x="45.7" y="101.2">100k</text>
<text x="78" y="97.4">22uF</text>
<text x="85.9" y="97.6">0.1uF</text>
<text x="95.3" y="98.1">10pF</text>
<text x="102.9" y="97.9">33pF</text>
<text x="109.9" y="97.4">10k</text>
<text x="124.2" y="97.9">C8</text>
<text x="148" y="96.6">U1</text>
<text x="171.2" y="101.7">Conn_Coaxial_Small</text>
<text x="124.2" y="102.5">0.1uF</text>
<text x="57.2" y="109.6">TP4</text>
<text x="57.2" y="112.1">TestPoint</text>
<text x="186.7" y="110.4">D2</text>
<text x="186.7" y="112.9">LED</text>
<text x="45" y="115.2">GND</text>
<text x="88.1" y="116.4">GND</text>
<text x="106.7" y="119.7">TP2</text>
<text x="185.4" y="117.7">R10</text>
<text x="96.8" y="123.8">TP1</text>
<text x="106.7" y="122.3">TestPoint</text>
<text x="125.7" y="121.5">J2</text>
<text x="125.7" y="124.1">Conn_01x02</text>
<text x="166.8" y="125.3">4.7k</text>
<text x="167" y="122.8">R11</text>
<text x="182.6" y="125.2" transform="rotate(-90 182.6 125.2)">C</text>
<text x="185.4" y="120.2">2.2k</text>
<text x="96.8" y="126.3">TestPoint</text>
<text x="175.8" y="128">B</text>
<text x="185.4" y="127.9">Q1</text>
<text x="185.4" y="130.4">NPN</text>
<text x="176" y="134.2">47k</text>
<text x="182.6" y="132.8" transform="rotate(-90 182.6 132.8)">E</text>
<text x="175.9" y="139.3">R12</text>
<text x="180.8" y="144.4">GND</text>
</g>
<text font-size="1.8" fill="#009600" x="120.3" y="116.8" transform="rotate(-90 120.3 116.8)">PWR</text>
<g font-size=".7" fill="#a90000">
<text x="127.6" y="82.3">52</text>
<text x="127.6" y="83.6">53</text>
<text x="134.4" y="80.7" transform="rotate(-90 134.4 80.7)">34</text>
<text x="135.6" y="80.7" transform="rotate(-90 135.6 80.7)">35</text>
<text x="147.1" y="80.7" transform="rotate(-90 147.1 80.7)">27</text>
<text x="148.3" y="80.7" transform="rotate(-90 148.3 80.7)">28</text>
<text x="163.6" y="80.7" transform="rotate(-90 163.6 80.7)">43</text>
<text x="164.8" y="80.7" transform="rotate(-90 164.8 80.7)">44</text>
<text x="166.1" y="80.7" transform="rotate(-90 166.1 80.7)">45</text>
<text x="167.4" y="80.7" transform="rotate(-90 167.4 80.7)">46</text>
<text x="127.6" y="84.8">32</text>
<text x="127.6" y="86.1">33</text>
<text x="127.6" y="87.4">29</text>
<text x="127.6" y="88.6">15</text>
<text x="127.6" y="89.9">17</text>
<text x="169.5" y="87.4">60</text>
<text x="127.6" y="106.4">31</text>
<text x="127.6" y="107.7">47</text>
<text x="127.9" y="105.2">3</text>
<text x="127.6" y="109">54</text>
<text x="127.6" y="110.2">61</text>
<text x="169.5" y="110.2">75</text>
</g>
<g font-size=".7" fill="#006464">
<text x="130" y="83">VBAT_RF</text>
<text x="130" y="84.3">VBAT_RF</text>
<text x="130" y="85.6">VBAT_BB</text>
<text x="130" y="86.8">VBAT_BB</text>
<text x="130" y="88.1">VDD_EXT</text>
<text x="130" y="89.4">PWRKEY_N</text>
<text x="135.1" y="86.4" transform="rotate(-90 135.1 86.4)">UART1_RXD</text>
<text x="136.4" y="86.3" transform="rotate(-90 136.4 86.3)">UART1_TXD</text>
<text x="147.8" y="86.3" transform="rotate(-90 147.8 86.3)">UART0_TXD</text>
<text x="149.1" y="86.4" transform="rotate(-90 149.1 86.4)">UART0_RXD</text>
<text x="164.3" y="85.8" transform="rotate(-90 164.3 85.8)">USIM_VDD</text>
<text x="165" y="88.1">ANT_LTE</text>
<text x="165.6" y="85.7" transform="rotate(-90 165.6 85.7)">USIM_RST</text>
<text x="166.9" y="86.1" transform="rotate(-90 166.9 86.1)">USIM_DATA</text>
<text x="168.1" y="85.8" transform="rotate(-90 168.1 85.8)">USIM_CLK</text>
<text x="130" y="90.7">RSTN</text>
<text x="130" y="105.9">GND</text>
<text x="130" y="107.2">GND</text>
<text x="130" y="108.4">GND</text>
<text x="130" y="109.7">GND</text>
<text x="130" y="111">GND</text>
<text x="163.6" y="111">NET_STATUS</text>
</g>
</svg>
